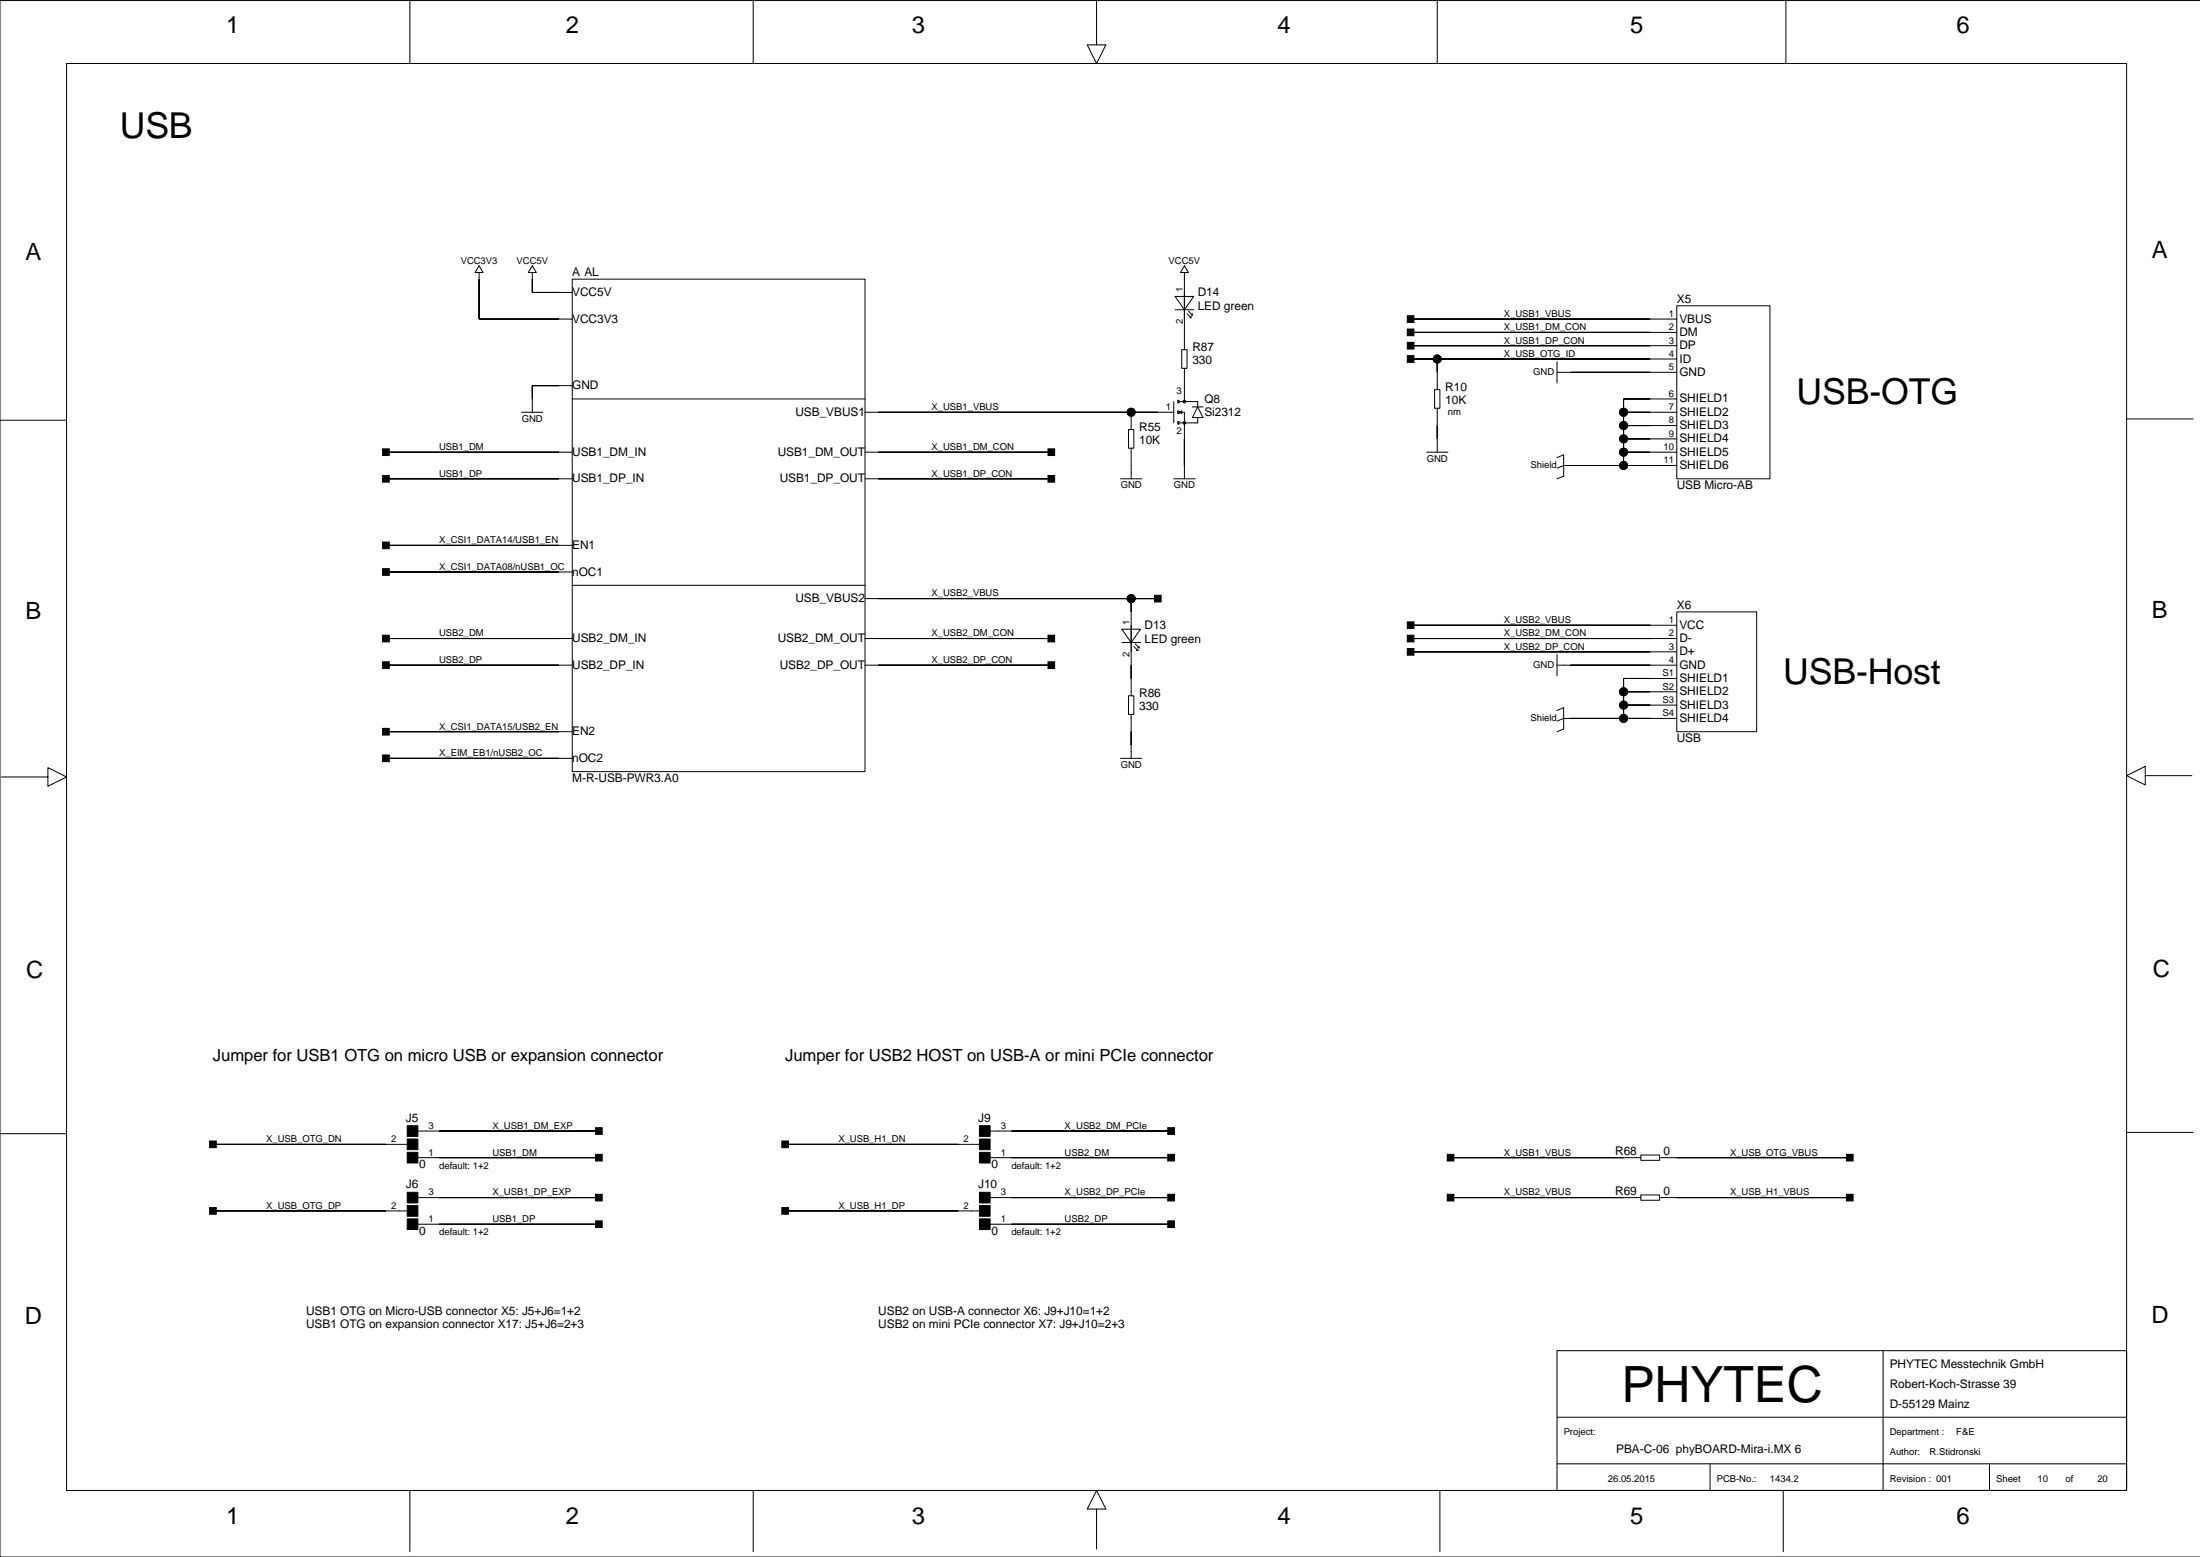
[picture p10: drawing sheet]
<svg xmlns="http://www.w3.org/2000/svg" width="420mm" height="297mm" viewBox="0 0 420 297" stroke-linecap="round" stroke-linejoin="round" font-family="sans-serif">
<g fill="none" stroke="#000" stroke-width=".19">
<path d="M78.2 -.1v12.2M143.7 -.1v12.2M209.2 -.1v8.7h1.8l-1.8 3.5-1.7-3.5h1.7M274.3 -.1v12.2M340.8 -.1v12.2M419.9 .1h-419.9v296.9h419.9M91.4 50.7l.8 1.3h-1.5zM91.4 52v8.9h17.8M101.6 50.7l.7 1.3h-1.5zM101.6 52v3.8h7.6M109.2 53.3h55.9v93.9h-55.9zM224.2 56.6h3.6l-1.8 2.5z"/>
<path d="M224.2 59.1h3.6M226 53.3h.1M226 50.7l.8 1.3h-1.6zM226 52v14.7M226.5 59.9l.8 .7M226.8 59.3l.7 .8M227.5 59.9v.2M320 58.3h17.7v33h-17.7zM99.5 78.6h4.1M109.2 76.1h55.9M109.2 73.6h-7.6v5M165.1 78.6h58.9"/>
<path d="M215.9 78.6h.1M215.9 78.6v3.3M224 76.6v4.1M224.7 76.4h.3v.5h-.3zM224.7 78.4h.3v.5h-.3zM225 78.6l.5-.2v.5zM225 78.6h1v12.7M225 76.6h3.5v1M225.5 66.7h1v3.6h-1zM226 63.4h.1M226 73.6h.1M226 70.3v6.3"/>
<path d="M227 60.6h.3M227.3 60.1h.2M227.3 60.4v.2M227.5 77.6h2.1M228.5 77.6l1.1 2.1h-2.1zM228.5 79.7v1h-3.5M269.2 60.9h50.8M269.2 63.4h50.8M269.2 66h50.8M269.2 68.5h50.8M273.7 74.3h1.1v3.6h-1.1zM274.3 68.5v5.8"/>
<path d="M274.3 77.9v8.4M297.1 71h22.9M297.1 69v4.1M309.8 78.6h10.2M320 76.1h-10.2v12.7M405.8 79.9h12.7M0 80.2h12.7M73.6 86.3h35.6M73.6 91.3h35.6M165.1 86.3h35.5M165.1 91.3h35.5M213.8 91.3h4.1"/>
<path d="M215.3 81.9h1.1v3.6h-1.1zM215.9 88.8h.1M215.9 85.5v5.8M224 91.3h4M224.7 80.4h.3v.5h-.3zM272.2 86.3h4.1M297.1 87.3l1.3-.5v4l-1.3 .5M309.8 86.3h10.2M309.8 81.2h10.2M309.8 83.7h10.2M320 88.8h-21.6l-1.3 .5M73.6 104h35.6"/>
<path d="M73.6 109.1h35.6M109.2 111.7h55.9M165.1 114.2h55.8M215.9 114.2v18.5M269.2 119.3h50.8M320 116.7h15.2v22.9h-15.2zM73.6 126.9h35.6M73.6 121.8h35.6M73.6 139.6h35.6M165.1 126.9h35.5M165.1 121.8h35.5M214.1 120h3.5l-1.7 2.6z"/>
<path d="M214.1 122.6h3.5M215.3 132.7h1.1v3.6h-1.1zM215.9 136.3v8.4M216.4 123.3l.7 .8M216.6 122.8l.8 .8M216.9 124.1h.2M217.1 123.6h.3M217.1 123.9v.2M217.4 123.3v.3M269.2 121.8h50.8M269.2 124.4h50.8M297.1 124.9v4"/>
<path d="M297.1 135.5l1.3-.5v4.1l-1.3 .5M297.1 126.9h22.9M309.8 132h10.2M309.8 134.5h10.2M320 137.1h-21.6l-1.3 .5M320 129.4h-10.2v7.7M.3 148.2h8.8v-1.7l3.6 1.7-3.6 1.8v-1.8M73.6 144.7h35.6M213.8 144.7h4.1M409.4 148v1.8l-3.6-1.8 3.6-1.8v1.8h8.8M0 216.3h12.7M40.6 218.3h37.1"/>
<path d="M79.7 215.8h34.6M149.8 218.3h37.1M188.9 215.8h34.6M405.8 216h12.7M40.6 231h37.1M79.7 220.9h34.6M79.7 228.5h34.6M79.7 233.6h34.6M149.8 231h37.1M188.9 220.9h34.6M188.9 228.5h34.6M188.9 233.6h34.6"/>
<path d="M276.8 220.9h36.3M276.8 228.5h36.3M313.1 220.3h3.6v1.1h-3.6zM313.1 228h3.6v1h-3.6zM316.7 220.9h36.3M316.7 228.5h36.3M297.1 257.7h108.7v26.6h-108.7zM359.3 257.7v26.6M297.1 279.3h108.7M297.1 270.4h108.7M326.3 279.3v5M379.6 279.3v5"/>
<path d="M78.2 284.3v11.7M143.7 284.3v11.7M209.2 287.9h1.8l-1.8-3.6-1.7 3.6h1.7v7.6M274.8 284.3v11.7M340.3 284.3v11.7M405.8 284.1v-272h-393.1v272.2h393.1"/>
<circle cx="215.9" cy="78.6" r=".76"/>
<circle cx="226" cy="76.6" r=".25"/>
<circle cx="274.3" cy="68.5" r=".76"/>
<circle cx="309.8" cy="78.6" r=".76"/>
<circle cx="226" cy="80.7" r=".25"/>
<circle cx="309.8" cy="83.7" r=".76"/>
<circle cx="309.8" cy="88.8" r=".76"/>
<circle cx="309.8" cy="81.2" r=".76"/>
<circle cx="309.8" cy="86.3" r=".76"/>
<circle cx="215.9" cy="114.2" r=".76"/>
<circle cx="309.8" cy="132" r=".76"/>
<circle cx="309.8" cy="134.5" r=".76"/>
<circle cx="309.8" cy="137.1" r=".76"/>
</g>
<g fill="#000" stroke="#000" stroke-width=".19">
<path d="M91.4 53.3v7.6z" fill-rule="evenodd"/>
<path d="M101.6 53.3v2.5z" fill-rule="evenodd"/>
<path d="M101.6 55.8h5.1z" fill-rule="evenodd"/>
<path d="M101.6 73.6v2.5z" fill-rule="evenodd"/>
<path d="M101.6 73.6h5.1z" fill-rule="evenodd"/>
<path d="M91.4 60.9h15.3z" fill-rule="evenodd"/>
<path d="M167.6 78.6h48.3z" fill-rule="evenodd"/>
<path d="M215.9 78.6h5z" fill-rule="evenodd"/>
<path d="M268.5 62.8h1.3v1.2h-1.3z" fill-rule="evenodd"/>
<path d="M268.5 65.3h1.3v1.3h-1.3z" fill-rule="evenodd"/>
<path d="M268.5 60.2h1.3v1.3h-1.3z" fill-rule="evenodd"/>
<path d="M268.5 67.9h1.3v1.2h-1.3z" fill-rule="evenodd"/>
<path d="M274.3 68.5v2.5z" fill-rule="evenodd"/>
<path d="M269.2 68.5h5.1z" fill-rule="evenodd"/>
<path d="M309.8 76.1v2.5z" fill-rule="evenodd"/>
<path d="M309.8 78.6v2.6z" fill-rule="evenodd"/>
<path d="M299.7 71h15.2z" fill-rule="evenodd"/>
<path d="M309.8 76.1h5.1z" fill-rule="evenodd"/>
<path d="M309.8 78.6h5.1z" fill-rule="evenodd"/>
<path d="M269.2 63.4h45.7z" fill-rule="evenodd"/>
<path d="M269.2 66h45.7z" fill-rule="evenodd"/>
<path d="M269.2 60.9h45.7z" fill-rule="evenodd"/>
<path d="M274.3 68.5h40.6z" fill-rule="evenodd"/>
<path d="M73 85.6h1.3v1.3h-1.3z" fill-rule="evenodd"/>
<path d="M73 90.7h1.3v1.3h-1.3z" fill-rule="evenodd"/>
<path d="M73.6 86.3h33.1z" fill-rule="evenodd"/>
<path d="M73.6 91.3h33.1z" fill-rule="evenodd"/>
<path d="M200 85.6h1.2v1.3h-1.2z" fill-rule="evenodd"/>
<path d="M200 90.7h1.2v1.3h-1.2z" fill-rule="evenodd"/>
<path d="M167.6 86.3h33z" fill-rule="evenodd"/>
<path d="M167.6 91.3h33z" fill-rule="evenodd"/>
<path d="M226 83.7v5.1z" fill-rule="evenodd"/>
<path d="M274.3 81.2v2.5z" fill-rule="evenodd"/>
<path d="M309.8 81.2v2.5z" fill-rule="evenodd"/>
<path d="M309.8 83.7v2.6z" fill-rule="evenodd"/>
<path d="M309.8 86.3v2.5z" fill-rule="evenodd"/>
<path d="M299.7 88.8h10.1z" fill-rule="evenodd"/>
<path d="M309.8 83.7h5.1z" fill-rule="evenodd"/>
<path d="M309.8 81.2h5.1z" fill-rule="evenodd"/>
<path d="M309.8 86.3h5.1z" fill-rule="evenodd"/>
<path d="M309.8 88.8h5.1z" fill-rule="evenodd"/>
<path d="M73 103.4h1.3v1.3h-1.3z" fill-rule="evenodd"/>
<path d="M73 108.5h1.3v1.3h-1.3z" fill-rule="evenodd"/>
<path d="M73.6 104h33.1z" fill-rule="evenodd"/>
<path d="M73.6 109.1h33.1z" fill-rule="evenodd"/>
<path d="M215.9 114.2v2.5z" fill-rule="evenodd"/>
<path d="M167.6 114.2h48.3z" fill-rule="evenodd"/>
<path d="M220.3 113.6h1.3v1.2h-1.3z" fill-rule="evenodd"/>
<path d="M215.9 114.2h5z" fill-rule="evenodd"/>
<path d="M268.5 118.6h1.3v1.3h-1.3z" fill-rule="evenodd"/>
<path d="M269.2 119.3h45.7z" fill-rule="evenodd"/>
<path d="M73 121.2h1.3v1.3h-1.3z" fill-rule="evenodd"/>
<path d="M73 126.3h1.3v1.2h-1.3z" fill-rule="evenodd"/>
<path d="M73.6 121.8h33.1z" fill-rule="evenodd"/>
<path d="M73.6 126.9h33.1z" fill-rule="evenodd"/>
<path d="M73.6 139.6h33.1z" fill-rule="evenodd"/>
<path d="M200 121.2h1.2v1.3h-1.2z" fill-rule="evenodd"/>
<path d="M200 126.3h1.2v1.2h-1.2z" fill-rule="evenodd"/>
<path d="M167.6 121.8h33z" fill-rule="evenodd"/>
<path d="M167.6 126.9h33z" fill-rule="evenodd"/>
<path d="M215.9 126.9v2.5z" fill-rule="evenodd"/>
<path d="M215.9 139.6v2.5z" fill-rule="evenodd"/>
<path d="M268.5 123.7h1.3v1.3h-1.3z" fill-rule="evenodd"/>
<path d="M268.5 121.2h1.3v1.3h-1.3z" fill-rule="evenodd"/>
<path d="M309.8 129.4v2.6z" fill-rule="evenodd"/>
<path d="M299.7 137.1h10.1z" fill-rule="evenodd"/>
<path d="M309.8 134.5v2.6z" fill-rule="evenodd"/>
<path d="M309.8 132v2.5z" fill-rule="evenodd"/>
<path d="M299.7 126.9h15.2z" fill-rule="evenodd"/>
<path d="M309.8 129.4h5.1z" fill-rule="evenodd"/>
<path d="M309.8 134.5h5.1z" fill-rule="evenodd"/>
<path d="M309.8 137.1h5.1z" fill-rule="evenodd"/>
<path d="M309.8 132h5.1z" fill-rule="evenodd"/>
<path d="M269.2 124.4h45.7z" fill-rule="evenodd"/>
<path d="M269.2 121.8h45.7z" fill-rule="evenodd"/>
<path d="M73 139h1.3v1.2h-1.3z" fill-rule="evenodd"/>
<path d="M73 144h1.3v1.3h-1.3z" fill-rule="evenodd"/>
<path d="M73.6 144.7h33.1z" fill-rule="evenodd"/>
<path d="M40 217.7h1.3v1.3h-1.3z" fill-rule="evenodd"/>
<path d="M40.6 218.3h33z" fill-rule="evenodd"/>
<path d="M77.7 217.3h2v2h-2z" fill-rule="evenodd"/>
<path d="M77.7 214.8h2v2h-2z" fill-rule="evenodd"/>
<path d="M113.6 215.1h1.3v1.3h-1.3z" fill-rule="evenodd"/>
<path d="M83.8 215.8h30.5z" fill-rule="evenodd"/>
<path d="M149.2 217.7h1.3v1.3h-1.3z" fill-rule="evenodd"/>
<path d="M149.8 218.3h33z" fill-rule="evenodd"/>
<path d="M186.9 217.3h2v2h-2z" fill-rule="evenodd"/>
<path d="M186.9 214.8h2v2h-2z" fill-rule="evenodd"/>
<path d="M222.8 215.1h1.3v1.3h-1.3z" fill-rule="evenodd"/>
<path d="M193 215.8h30.5z" fill-rule="evenodd"/>
<path d="M40 230.4h1.3v1.2h-1.3z" fill-rule="evenodd"/>
<path d="M40.6 231h33z" fill-rule="evenodd"/>
<path d="M77.7 219.8h2v2.1h-2z" fill-rule="evenodd"/>
<path d="M77.7 230h2v2h-2z" fill-rule="evenodd"/>
<path d="M77.7 232.5h2v2.1h-2z" fill-rule="evenodd"/>
<path d="M77.7 227.5h2v2h-2z" fill-rule="evenodd"/>
<path d="M113.6 227.8h1.3v1.3h-1.3z" fill-rule="evenodd"/>
<path d="M113.6 232.9h1.3v1.3h-1.3z" fill-rule="evenodd"/>
<path d="M113.6 220.2h1.3v1.3h-1.3z" fill-rule="evenodd"/>
<path d="M83.8 228.5h30.5z" fill-rule="evenodd"/>
<path d="M83.8 233.6h30.5z" fill-rule="evenodd"/>
<path d="M83.8 220.9h30.5z" fill-rule="evenodd"/>
<path d="M149.2 230.4h1.3v1.2h-1.3z" fill-rule="evenodd"/>
<path d="M149.8 231h33z" fill-rule="evenodd"/>
<path d="M186.9 219.8h2v2.1h-2z" fill-rule="evenodd"/>
<path d="M186.9 230h2v2h-2z" fill-rule="evenodd"/>
<path d="M186.9 232.5h2v2.1h-2z" fill-rule="evenodd"/>
<path d="M186.9 227.5h2v2h-2z" fill-rule="evenodd"/>
<path d="M222.8 227.8h1.3v1.3h-1.3z" fill-rule="evenodd"/>
<path d="M222.8 220.2h1.3v1.3h-1.3z" fill-rule="evenodd"/>
<path d="M222.8 232.9h1.3v1.3h-1.3z" fill-rule="evenodd"/>
<path d="M193 228.5h30.5z" fill-rule="evenodd"/>
<path d="M193 220.9h30.5z" fill-rule="evenodd"/>
<path d="M193 233.6h30.5z" fill-rule="evenodd"/>
<path d="M276.2 227.8h1.2v1.3h-1.2z" fill-rule="evenodd"/>
<path d="M276.2 220.2h1.2v1.3h-1.2z" fill-rule="evenodd"/>
<path d="M276.8 228.5h33z" fill-rule="evenodd"/>
<path d="M276.8 220.9h33z" fill-rule="evenodd"/>
<path d="M352.3 220.2h1.3v1.3h-1.3z" fill-rule="evenodd"/>
<path d="M352.3 227.8h1.3v1.3h-1.3z" fill-rule="evenodd"/>
<path d="M320 220.9h33z" fill-rule="evenodd"/>
<path d="M320 228.5h33z" fill-rule="evenodd"/>
<circle cx="215.9" cy="78.6" r=".76"/>
<circle cx="274.3" cy="68.5" r=".76"/>
<circle cx="309.8" cy="78.6" r=".76"/>
<circle cx="309.8" cy="83.7" r=".76"/>
<circle cx="309.8" cy="88.8" r=".76"/>
<circle cx="309.8" cy="81.2" r=".76"/>
<circle cx="309.8" cy="86.3" r=".76"/>
<circle cx="215.9" cy="114.2" r=".76"/>
<circle cx="309.8" cy="132" r=".76"/>
<circle cx="309.8" cy="134.5" r=".76"/>
<circle cx="309.8" cy="137.1" r=".76"/>
</g>
<text font-size="9.5" x="309.4" y="267.4">PHYTEC</text>
<g font-size="6.8">
<text x="22.9" y="26.3">USB</text>
<text x="342.8" y="77.1">USB-OTG</text>
<text x="340.3" y="130.4">USB-Host</text>
</g>
<g font-size="4.5">
<text x="43.2" y="6.4">1</text>
<text x="107.9" y="6.4">2</text>
<text x="174" y="6.4">3</text>
<text x="243.8" y="6.4">4</text>
<text x="311.1" y="6.4">5</text>
<text x="373.3" y="6.4">6</text>
<text x="4.8" y="49.5">A</text>
<text x="410.6" y="49.3">A</text>
<text x="4.8" y="118.1">B</text>
<text x="410.6" y="117.8">B</text>
<text x="5" y="186.7">C</text>
<text x="410.8" y="186.4">C</text>
<text x="4.7" y="252.7">D</text>
<text x="410.5" y="252.4">D</text>
<text x="43.2" y="290.8">1</text>
<text x="107.9" y="290.8">2</text>
<text x="174" y="290.8">3</text>
<text x="243.8" y="290.8">4</text>
<text x="311.1" y="290.8">5</text>
<text x="373.3" y="290.8">6</text>
</g>
<g font-size="3.2">
<text x="40.6" y="202.4">Jumper for USB1 OTG on micro USB or expansion connector</text>
<text x="149.8" y="202.4">Jumper for USB2 HOST on USB-A or mini PCIe connector</text>
</g>
<g font-size="2.3">
<text x="109.2" y="52.7">A AL</text>
<text x="109.2" y="56.5">VCC5V</text>
<text x="228.5" y="56.5">D14</text>
<text x="228.5" y="59.1">LED green</text>
<text x="320" y="57.8">X5</text>
<text x="109.2" y="61.5">VCC3V3</text>
<text x="320.5" y="61.5">VBUS</text>
<text x="320.5" y="64.1">DM</text>
<text x="227.5" y="67">R87</text>
<text x="227.5" y="69.5">330</text>
<text x="320.5" y="66.6">DP</text>
<text x="320.5" y="69.2">ID</text>
<text x="320.5" y="71.7">GND</text>
<text x="109.2" y="74.2">GND</text>
<text x="229.8" y="76.9">Q8</text>
<text x="275.8" y="74.6">R10</text>
<text x="275.8" y="77.1">10K</text>
<text x="320.5" y="76.8">SHIELD1</text>
<text x="151.8" y="79.3">USB_VBUS1</text>
<text x="217.4" y="82.2">R55</text>
<text x="229.8" y="79.4">Si2312</text>
<text x="320.5" y="79.3">SHIELD2</text>
<text x="320.5" y="81.9">SHIELD3</text>
<text x="109.2" y="86.9">USB1_DM_IN</text>
<text x="148.4" y="86.9">USB1_DM_OUT</text>
<text x="217.4" y="84.7">10K</text>
<text x="320.5" y="84.4">SHIELD4</text>
<text x="320.5" y="86.9">SHIELD5</text>
<text x="320.5" y="89.5">SHIELD6</text>
<text x="109.2" y="92">USB1_DP_IN</text>
<text x="148.8" y="92">USB1_DP_OUT</text>
<text x="320" y="93.4">USB Micro-AB</text>
<text x="109.2" y="104.7">EN1</text>
<text x="109.2" y="109.8">nOC1</text>
<text x="151.8" y="114.9">USB_VBUS2</text>
<text x="320" y="116.2">X6</text>
<text x="320.5" y="120">VCC</text>
<text x="109.2" y="122.5">USB2_DM_IN</text>
<text x="148.4" y="122.5">USB2_DM_OUT</text>
<text x="218.4" y="120">D13</text>
<text x="218.4" y="122.6">LED green</text>
<text x="320.5" y="122.5">D-</text>
<text x="320.5" y="125">D+</text>
<text x="109.2" y="127.6">USB2_DP_IN</text>
<text x="148.8" y="127.6">USB2_DP_OUT</text>
<text x="320.5" y="127.6">GND</text>
<text x="320.5" y="130.1">SHIELD1</text>
<text x="217.4" y="133">R86</text>
<text x="217.4" y="135.5">330</text>
<text x="320.5" y="132.7">SHIELD2</text>
<text x="320.5" y="135.2">SHIELD3</text>
<text x="320.5" y="137.7">SHIELD4</text>
<text x="109.2" y="140.3">EN2</text>
<text x="320" y="141.6">USB</text>
<text x="109.2" y="145.4">nOC2</text>
<text x="109.2" y="149.2">M-R-USB-PWR3.A0</text>
<text x="77.5" y="214">J5</text>
<text x="186.6" y="214">J9</text>
<text x="308.2" y="220.3">R68</text>
<text x="317.4" y="220.3">0</text>
<text x="77.5" y="226.7">J6</text>
<text x="80" y="222.9">0</text>
<text x="186.6" y="226.7">J10</text>
<text x="189.2" y="222.9">0</text>
<text x="308.2" y="228">R69</text>
<text x="317.4" y="228">0</text>
<text x="80" y="235.6">0</text>
<text x="189.2" y="235.6">0</text>
<text x="58.4" y="250.8">USB1 OTG on Micro-USB connector X5: J5+J6=1+2</text>
<text x="167.6" y="250.8">USB2 on USB-A connector X6: J9+J10=1+2</text>
<text x="58.4" y="253.4">USB1 OTG on expansion connector X17: J5+J6=2+3</text>
<text x="167.6" y="253.4">USB2 on mini PCIe connector X7: J9+J10=2+3</text>
<text x="360.6" y="261">PHYTEC Messtechnik GmbH</text>
<text x="360.6" y="268.6">D-55129 Mainz</text>
<text x="360.6" y="264.8">Robert-Koch-Strasse 39</text>
<text x="308.4" y="277.2">PBA-C-06 phyBOARD-Mira-i.MX 6</text>
</g>
<g font-size="1.8">
<text x="87.9" y="50.3">VCC3V3</text>
<text x="98.6" y="50.3">VCC5V</text>
<text x="223" y="50.3">VCC5V</text>
<text x="225.7" y="55.8" transform="rotate(-90 225.7 55.8)">1</text>
<text x="225.7" y="61.9" transform="rotate(-90 225.7 61.9)">2</text>
<text x="287" y="63">X_USB1_DM_CON</text>
<text x="287" y="65.5">X_USB1_DP_CON</text>
<text x="287" y="60.5">X_USB1_VBUS</text>
<text x="318.5" y="65.5">3</text>
<text x="318.5" y="63">2</text>
<text x="318.5" y="60.5">1</text>
<text x="287" y="68.1">X_USB_OTG_ID</text>
<text x="292.6" y="71.6">GND</text>
<text x="318.5" y="70.6">5</text>
<text x="318.5" y="68.1">4</text>
<text x="224.5" y="75.2">3</text>
<text x="318.5" y="75.7">6</text>
<text x="99.6" y="80.5">GND</text>
<text x="177.8" y="78.2">X_USB1_VBUS</text>
<text x="222.5" y="78.2">1</text>
<text x="224.5" y="82.8">2</text>
<text x="276.3" y="79.3">nm</text>
<text x="318.5" y="83.3">9</text>
<text x="318.5" y="80.8">8</text>
<text x="318.5" y="78.2">7</text>
<text x="83.8" y="85.9">USB1_DM</text>
<text x="177.8" y="85.9">X_USB1_DM_CON</text>
<text x="272.3" y="88.1">GND</text>
<text x="292.1" y="89.3">Shield</text>
<text x="317.5" y="88.4">11</text>
<text x="317.5" y="85.9">10</text>
<text x="83.8" y="90.9">USB1_DP</text>
<text x="177.8" y="90.9">X_USB1_DP_CON</text>
<text x="213.8" y="93.2">GND</text>
<text x="224" y="93.2">GND</text>
<text x="83.8" y="103.6">X_CSI1_DATA14/USB1_EN</text>
<text x="83.8" y="108.7">X_CSI1_DATA08/nUSB1_OC</text>
<text x="177.8" y="113.8">X_USB2_VBUS</text>
<text x="215.5" y="119.3" transform="rotate(-90 215.5 119.3)">1</text>
<text x="287" y="118.9">X_USB2_VBUS</text>
<text x="318.5" y="118.9">1</text>
<text x="83.8" y="121.4">USB2_DM</text>
<text x="177.8" y="121.4">X_USB2_DM_CON</text>
<text x="215.5" y="125.4" transform="rotate(-90 215.5 125.4)">2</text>
<text x="287" y="123.9">X_USB2_DP_CON</text>
<text x="287" y="121.4">X_USB2_DM_CON</text>
<text x="318.5" y="123.9">3</text>
<text x="318.5" y="121.4">2</text>
<text x="83.8" y="126.5">USB2_DP</text>
<text x="177.8" y="126.5">X_USB2_DP_CON</text>
<text x="292.6" y="127.4">GND</text>
<text x="317.3" y="131.6">S2</text>
<text x="317.3" y="129">S1</text>
<text x="318.5" y="126.5">4</text>
<text x="292.1" y="137.6">Shield</text>
<text x="317.3" y="136.6">S4</text>
<text x="317.3" y="134.1">S3</text>
<text x="83.8" y="139.2">X_CSI1_DATA15/USB2_EN</text>
<text x="83.8" y="144.3">X_EIM_EB1/nUSB2_OC</text>
<text x="213.8" y="146.5">GND</text>
<text x="81.8" y="215.4">3</text>
<text x="94" y="215.4">X_USB1_DM_EXP</text>
<text x="191" y="215.4">3</text>
<text x="203.2" y="215.4">X_USB2_DM_PCIe</text>
<text x="50.8" y="217.9">X_USB_OTG_DN</text>
<text x="74.7" y="217.9">2</text>
<text x="81.8" y="220.4">1</text>
<text x="94" y="220.4">USB1_DM</text>
<text x="160" y="217.9">X_USB_H1_DN</text>
<text x="183.9" y="217.9">2</text>
<text x="191" y="220.4">1</text>
<text x="203.2" y="220.4">USB2_DM</text>
<text x="287" y="220.4">X_USB1_VBUS</text>
<text x="330.1" y="220.4">X_USB_OTG_VBUS</text>
<text x="83.8" y="223">default: 1+2</text>
<text x="193" y="223">default: 1+2</text>
<text x="50.8" y="230.6">X_USB_OTG_DP</text>
<text x="74.7" y="230.6">2</text>
<text x="81.8" y="233.1">1</text>
<text x="81.8" y="228.1">3</text>
<text x="94" y="228.1">X_USB1_DP_EXP</text>
<text x="94" y="233.1">USB1_DP</text>
<text x="160" y="230.6">X_USB_H1_DP</text>
<text x="183.9" y="230.6">2</text>
<text x="191" y="228.1">3</text>
<text x="191" y="233.1">1</text>
<text x="203.2" y="228.1">X_USB2_DP_PCIe</text>
<text x="203.2" y="233.1">USB2_DP</text>
<text x="287" y="228.1">X_USB2_VBUS</text>
<text x="330.1" y="228.1">X_USB_H1_VBUS</text>
<text x="83.8" y="235.7">default: 1+2</text>
<text x="193" y="235.7">default: 1+2</text>
<text x="298.4" y="273.8">Project:</text>
<text x="360.6" y="273.8">Department :</text>
<text x="373.3" y="273.8">F&amp;E</text>
<text x="360.6" y="277.6">Author:</text>
<text x="368.2" y="277.6">R.Stidronski</text>
<text x="306.8" y="282.7">26.05.2015</text>
<text x="327.6" y="282.7">PCB-No.:</text>
<text x="337.7" y="282.7">1434.2</text>
<text x="360.6" y="282.7">Revision : 001</text>
<text x="380.9" y="282.7">Sheet</text>
<text x="388.8" y="282.7">10</text>
<text x="394.1" y="282.7">of</text>
<text x="400.2" y="282.7">20</text>
</g>
</svg>
